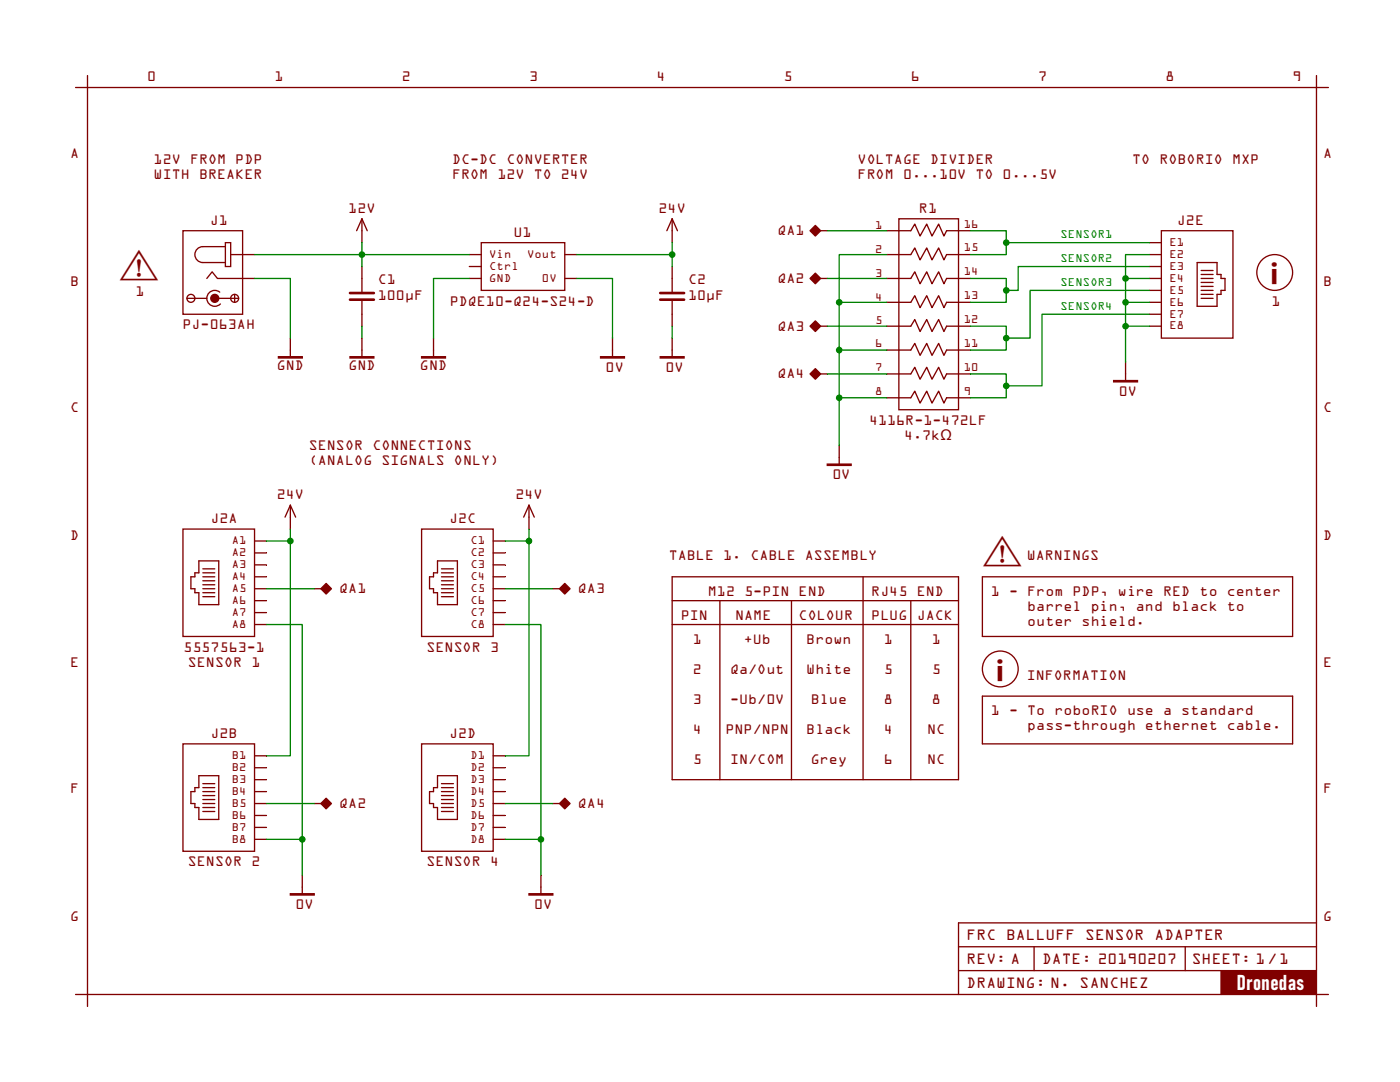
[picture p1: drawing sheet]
<svg xmlns="http://www.w3.org/2000/svg" width="279mm" height="216mm" viewBox="0 0 279 216" stroke-linecap="round" stroke-linejoin="round" font-family="sans-serif">
<path d="M191.3 188.9h71.4M191.3 184.1h71.4M206.4 188.9v4.8M236.5 188.9v4.8" fill="none" stroke="#800000" stroke-width=".26"/>
<path d="M243.7 193.7h19.1v4.8h-19.1z" fill="#800000"/>
<path d="M72.2 55.6v2.6M72.2 60.1v2.6M191.3 193.7h71.4M191.3 184.1v14.3M243.7 193.7v4.7" fill="none" stroke="#800000" stroke-width=".26"/>
<path d="M69.8 58.5h4.8M69.8 59.8h4.8" fill="none" stroke="#800000" stroke-width=".53"/>
<path d="M72.2 62.7v2.4" fill="none" stroke="#800000" stroke-width=".26"/>
<path d="M72.2 53.2v2.4M134.1 55.6v2.6M134.1 60.1v2.6" fill="none" stroke="#800000" stroke-width=".26"/>
<path d="M131.8 58.5h4.7M131.8 59.8h4.7" fill="none" stroke="#800000" stroke-width=".53"/>
<path d="M134.1 62.7v2.4" fill="none" stroke="#800000" stroke-width=".26"/>
<path d="M96 48.4h16.7v9.5h-16.7zM134.1 53.2v2.4" fill="none" stroke="#800000" stroke-width=".26"/>
<path d="M93.7 55.6h2.3" fill="none" stroke="#800000" stroke-width=".26"/>
<path d="M93.7 50.8h2.3" fill="none" stroke="#800000" stroke-width=".26"/>
<path d="M112.7 50.8h2.4" fill="none" stroke="#800000" stroke-width=".26"/>
<path d="M112.7 55.6h2.4" fill="none" stroke="#800000" stroke-width=".26"/>
<path d="M93.7 53.2h2.3M72.2 69.8v1.4" fill="none" stroke="#800000" stroke-width=".26"/>
<path d="M69.8 71.2h4.8v.2h-4.8z" fill-rule="evenodd" fill="#800000" stroke="#800000" stroke-width=".26"/>
<path d="M72.2 67.5v2.3M86.5 69.8v1.4" fill="none" stroke="#800000" stroke-width=".26"/>
<path d="M84.1 71.2h4.8v.2h-4.8z" fill-rule="evenodd" fill="#800000" stroke="#800000" stroke-width=".26"/>
<path d="M57.9 69.8v1.4M86.5 67.5v2.3" fill="none" stroke="#800000" stroke-width=".26"/>
<path d="M93.7 55.6h-7.2v11.9M72.2 65.1v2.4" fill="none" stroke="#008000" stroke-width=".26"/>
<path d="M55.6 71.2h4.7v.2h-4.7z" fill-rule="evenodd" fill="#800000" stroke="#800000" stroke-width=".26"/>
<path d="M72.2 43.7l-1 2.3M72.2 43.7l1.1 2.3M72.2 43.7v2.3M57.9 67.5v2.3" fill="none" stroke="#800000" stroke-width=".26"/>
<circle cx="72.2" cy="50.8" r=".53" fill="#008000" stroke="#008000" stroke-width=".26"/>
<path d="M93.7 50.8h-21.5v2.4" fill="none" stroke="#008000" stroke-width=".26"/>
<path d="M72.2 46v2.4M134.1 43.7l-1 2.3M134.1 43.7l1.1 2.3M134.1 43.7v2.3" fill="none" stroke="#800000" stroke-width=".26"/>
<path d="M72.2 48.4v2.4" fill="none" stroke="#008000" stroke-width=".26"/>
<path d="M134.1 46v2.4M122.2 69.8v1.4" fill="none" stroke="#800000" stroke-width=".26"/>
<path d="M119.9 71.2h4.7v.2h-4.7z" fill-rule="evenodd" fill="#800000" stroke="#800000" stroke-width=".26"/>
<path d="M122.2 67.5v2.3M134.1 69.8v1.4" fill="none" stroke="#800000" stroke-width=".26"/>
<path d="M115.1 55.6h7.1v11.9" fill="none" stroke="#008000" stroke-width=".26"/>
<path d="M131.8 71.2h4.7v.2h-4.7z" fill-rule="evenodd" fill="#800000" stroke="#800000" stroke-width=".26"/>
<path d="M134.1 67.5v2.3M36.5 105.6h14.3v21.4h-14.3zM39.7 111.9h4v8.7h-4v-2.3h-.8v-.8h-.8v-2.4h.8v-.8h.8zM40.5 117.5h2.4M40.5 118.3h2.4M40.5 114.3h2.4M40.5 115.9h2.4M40.5 115.1h2.4M40.5 113.5h2.4M40.5 116.7h2.4M40.5 119.1h2.4" fill="none" stroke="#800000" stroke-width=".26"/>
<path d="M115.1 50.8h19M134.1 48.4v4.8M134.1 65.1v2.4" fill="none" stroke="#008000" stroke-width=".26"/>
<circle cx="134.1" cy="50.8" r=".53" fill="#008000" stroke="#008000" stroke-width=".26"/>
<path d="M50.8 107.9h2.4" fill="none" stroke="#800000" stroke-width=".26"/>
<path d="M50.8 110.3h2.4" fill="none" stroke="#800000" stroke-width=".26"/>
<path d="M50.8 112.7h2.4" fill="none" stroke="#800000" stroke-width=".26"/>
<path d="M50.8 115.1h2.4" fill="none" stroke="#800000" stroke-width=".26"/>
<path d="M50.8 117.5h2.4" fill="none" stroke="#800000" stroke-width=".26"/>
<path d="M50.8 119.9h2.4" fill="none" stroke="#800000" stroke-width=".26"/>
<path d="M50.8 122.2h2.4" fill="none" stroke="#800000" stroke-width=".26"/>
<path d="M50.8 124.6h2.4M36.5 148.4h14.3v21.5h-14.3zM39.7 154.8h4v8.7h-4v-2.4h-.8v-.8h-.8v-2.3h.8v-.8h.8zM40.5 157.2h2.4M40.5 158.7h2.4M40.5 158h2.4M40.5 156.4h2.4M40.5 159.5h2.4M40.5 160.3h2.4M40.5 161.1h2.4M40.5 161.9h2.4" fill="none" stroke="#800000" stroke-width=".26"/>
<path d="M50.8 150.8h2.4" fill="none" stroke="#800000" stroke-width=".26"/>
<path d="M50.8 153.2h2.4" fill="none" stroke="#800000" stroke-width=".26"/>
<path d="M50.8 155.6h2.4" fill="none" stroke="#800000" stroke-width=".26"/>
<path d="M50.8 158h2.4" fill="none" stroke="#800000" stroke-width=".26"/>
<path d="M50.8 160.3h2.4" fill="none" stroke="#800000" stroke-width=".26"/>
<path d="M50.8 162.7h2.4" fill="none" stroke="#800000" stroke-width=".26"/>
<path d="M50.8 165.1h2.4" fill="none" stroke="#800000" stroke-width=".26"/>
<g fill="none" stroke="#800000" stroke-width=".26">
<path d="M36.5 46h11.9v16.7h-11.9zM37.3 59.5h4M41.3 55.6l1-1.4 1.1 1.4h5M43.7 59.5h3.9M43.9 58.3a1.59 1.59 0 0 0-2.2 .2 1.59 1.59 0 0 0 .1 2.2 1.59 1.59 0 0 0 2.2 0M45 48.4h1v4.8h-1zM45 49.2h-4.5a1.59 1.59 0 0 0-1.6 1.6 1.59 1.59 0 0 0 1.6 1.6h4.5M46 50.8h2.4M46.8 58.7v1.6M50.8 167.5h2.4"/>
<circle cx="38.1" cy="59.5" r=".79"/>
<circle cx="46.8" cy="59.5" r=".79"/>
</g>
<circle cx="42.9" cy="59.5" r=".79" fill="#800000" stroke="#800000" stroke-width=".26"/>
<path d="M48.4 50.8h2.4" fill="none" stroke="#800000" stroke-width=".26"/>
<g fill="none" stroke="#800000" stroke-width=".26">
<path d="M17.5 17.5h245.2v180.9h-245.2zM17.5 15.1v2.4h-2.4M262.7 15.1v2.4h2.4M48.4 55.6h2.4M179.4 43.7h11.9v38.1h-11.9zM179.4 46h2.4l.8-1.3 1 2.4 1.3-2.4 1.1 2.4 1.3-2.4 1.1 2.4 .5-1.1h2.4M179.4 50.8h2.4l.8-1.3 1 2.4 1.3-2.4 1.1 2.4 1.3-2.4 1.1 2.4 .5-1.1h2.4M179.4 55.6h2.4l.8-1.4 1 2.4 1.3-2.4 1.1 2.4 1.3-2.4 1.1 2.4 .5-1h2.4M179.4 60.3h2.4l.8-1.3 1 2.4 1.3-2.4 1.1 2.4 1.3-2.4 1.1 2.4 .5-1.1h2.4M179.4 65.1h2.4l.8-1.3 1 2.3 1.3-2.3 1.1 2.3 1.3-2.3 1.1 2.3 .5-1h2.4M179.4 69.8h2.4l.8-1.3 1 2.4 1.3-2.4 1.1 2.4 1.3-2.4 1.1 2.4 .5-1.1h2.4M179.4 74.6h2.4l.8-1.3 1 2.4 1.3-2.4 1.1 2.4 1.3-2.4 1.1 2.4 .5-1.1h2.4"/>
<path d="M179.4 79.4h2.4l.8-1.3 1 2.3 1.3-2.3 1.1 2.3 1.3-2.3 1.1 2.3 .5-1h2.4M15.1 198.4h2.4v2.4M262.7 198.4v2.4M262.7 198.4h2.4"/>
</g>
<path d="M50.8 55.6h7.1v11.9" fill="none" stroke="#008000" stroke-width=".26"/>
<path d="M177 46h2.4" fill="none" stroke="#800000" stroke-width=".26"/>
<path d="M177 50.8h2.4" fill="none" stroke="#800000" stroke-width=".26"/>
<path d="M177 55.6h2.4" fill="none" stroke="#800000" stroke-width=".26"/>
<path d="M177 60.3h2.4" fill="none" stroke="#800000" stroke-width=".26"/>
<path d="M177 65.1h2.4" fill="none" stroke="#800000" stroke-width=".26"/>
<path d="M177 69.8h2.4" fill="none" stroke="#800000" stroke-width=".26"/>
<path d="M177 74.6h2.4" fill="none" stroke="#800000" stroke-width=".26"/>
<path d="M177 79.4h2.4" fill="none" stroke="#800000" stroke-width=".26"/>
<path d="M191.3 79.4h2.4" fill="none" stroke="#800000" stroke-width=".26"/>
<path d="M191.3 74.6h2.4" fill="none" stroke="#800000" stroke-width=".26"/>
<path d="M191.3 69.8h2.4" fill="none" stroke="#800000" stroke-width=".26"/>
<path d="M191.3 65.1h2.4" fill="none" stroke="#800000" stroke-width=".26"/>
<path d="M191.3 60.3h2.4" fill="none" stroke="#800000" stroke-width=".26"/>
<path d="M191.3 55.6h2.4" fill="none" stroke="#800000" stroke-width=".26"/>
<path d="M191.3 50.8h2.4" fill="none" stroke="#800000" stroke-width=".26"/>
<path d="M191.3 46h2.4M167.5 91.3v1.3" fill="none" stroke="#800000" stroke-width=".26"/>
<path d="M165.1 92.6h4.8v.3h-4.8z" fill-rule="evenodd" fill="#800000" stroke="#800000" stroke-width=".26"/>
<path d="M167.5 88.9v2.4M84.1 105.6h14.3v21.4h-14.3zM87.3 111.9h4v8.7h-4v-2.3h-.8v-.8h-.8v-2.4h.8v-.8h.8zM88.1 117.5h2.4M88.1 118.3h2.4M88.1 114.3h2.4M88.1 115.9h2.4M88.1 115.1h2.4M88.1 113.5h2.4M88.1 116.7h2.4M88.1 119.1h2.4" fill="none" stroke="#800000" stroke-width=".26"/>
<g fill="#008000" stroke="#008000" stroke-width=".26">
<circle cx="167.5" cy="60.3" r=".53"/>
<circle cx="167.5" cy="69.9" r=".53"/>
<circle cx="167.5" cy="79.4" r=".53"/>
</g>
<path d="M177 50.8h-9.5v9.5M167.5 60.3h9.5M167.5 60.3v28.6M167.5 69.8h9.5M167.5 79.4h9.5" fill="none" stroke="#008000" stroke-width=".26"/>
<path d="M98.4 107.9h2.4" fill="none" stroke="#800000" stroke-width=".26"/>
<path d="M98.4 110.3h2.4" fill="none" stroke="#800000" stroke-width=".26"/>
<path d="M98.4 112.7h2.4" fill="none" stroke="#800000" stroke-width=".26"/>
<path d="M98.4 115.1h2.4" fill="none" stroke="#800000" stroke-width=".26"/>
<path d="M98.4 117.5h2.4" fill="none" stroke="#800000" stroke-width=".26"/>
<path d="M98.4 119.9h2.4" fill="none" stroke="#800000" stroke-width=".26"/>
<path d="M98.4 122.2h2.4" fill="none" stroke="#800000" stroke-width=".26"/>
<path d="M98.4 124.6h2.4M84.1 148.4h14.3v21.5h-14.3zM87.3 154.8h4v8.7h-4v-2.4h-.8v-.8h-.8v-2.3h.8v-.8h.8zM88.1 157.2h2.4M88.1 158.7h2.4M88.1 158h2.4M88.1 156.4h2.4M88.1 159.5h2.4M88.1 160.3h2.4M88.1 161.1h2.4M88.1 161.9h2.4" fill="none" stroke="#800000" stroke-width=".26"/>
<path d="M98.4 150.8h2.4" fill="none" stroke="#800000" stroke-width=".26"/>
<path d="M98.4 153.2h2.4" fill="none" stroke="#800000" stroke-width=".26"/>
<path d="M98.4 155.6h2.4" fill="none" stroke="#800000" stroke-width=".26"/>
<path d="M98.4 158h2.4" fill="none" stroke="#800000" stroke-width=".26"/>
<path d="M98.4 160.3h2.4" fill="none" stroke="#800000" stroke-width=".26"/>
<path d="M98.4 162.7h2.4" fill="none" stroke="#800000" stroke-width=".26"/>
<path d="M98.4 165.1h2.4" fill="none" stroke="#800000" stroke-width=".26"/>
<path d="M231.8 46h14.3v21.5h-14.3zM238.9 52.4h4v2.4h.8v.8h.8v2.3h-.8v.8h-.8v2.4h-4zM239.7 57.9h2.4M239.7 58.7h2.4M239.7 54.8h2.4M239.7 56.4h2.4M239.7 55.6h2.4M239.7 54h2.4M239.7 57.1h2.4M239.7 59.5h2.4M98.4 167.5h2.4" fill="none" stroke="#800000" stroke-width=".26"/>
<path d="M229.4 48.4h2.4" fill="none" stroke="#800000" stroke-width=".26"/>
<path d="M229.4 50.8h2.4" fill="none" stroke="#800000" stroke-width=".26"/>
<path d="M229.4 53.2h2.4" fill="none" stroke="#800000" stroke-width=".26"/>
<path d="M229.4 55.6h2.4" fill="none" stroke="#800000" stroke-width=".26"/>
<path d="M229.4 57.9h2.4" fill="none" stroke="#800000" stroke-width=".26"/>
<path d="M229.4 60.3h2.4" fill="none" stroke="#800000" stroke-width=".26"/>
<path d="M229.4 62.7h2.4" fill="none" stroke="#800000" stroke-width=".26"/>
<path d="M224.6 74.6v1.3M229.4 65.1h2.4" fill="none" stroke="#800000" stroke-width=".26"/>
<g fill="#008000" stroke="#008000" stroke-width=".26">
<circle cx="200.8" cy="48.4" r=".53"/>
<circle cx="200.8" cy="77" r=".53"/>
<circle cx="200.8" cy="67.5" r=".53"/>
<circle cx="200.8" cy="57.9" r=".53"/>
</g>
<path d="M193.7 46h7.1v2.4M193.7 55.6h7.1v2.3M200.8 48.4v2.4h-7.1M200.8 57.9v2.4h-7.1M200.8 48.4h28.6M229.4 57.9h-23.8v9.6h-4.8M229.4 53.2h-26.2v4.7h-2.4M193.7 74.6h7.1v2.4M193.7 65.1h7.1v2.4M200.8 77v2.4h-7.1M200.8 67.5v2.3h-7.1M229.4 62.7h-21.4v14.3h-7.2" fill="none" stroke="#008000" stroke-width=".26"/>
<path d="M222.2 75.9h4.8v.3h-4.8z" fill-rule="evenodd" fill="#800000" stroke="#800000" stroke-width=".26"/>
<path d="M224.6 72.2v2.4M57.9 100.8l-1 2.4M57.9 100.8l1.1 2.4M57.9 100.8v2.4" fill="none" stroke="#800000" stroke-width=".26"/>
<g fill="#008000" stroke="#008000" stroke-width=".26">
<circle cx="224.6" cy="55.6" r=".53"/>
<circle cx="224.6" cy="60.3" r=".53"/>
<circle cx="224.6" cy="65.1" r=".53"/>
</g>
<path d="M50.8 50.8h21.4M224.6 55.6h4.8M224.6 55.6v16.6M229.4 50.8h-4.8v4.8M224.6 60.3h4.8M224.6 65.1h4.8" fill="none" stroke="#008000" stroke-width=".26"/>
<path d="M57.9 103.2v2.4M105.6 100.8l-1.1 2.4M105.6 100.8l1 2.4M105.6 100.8v2.4" fill="none" stroke="#800000" stroke-width=".26"/>
<circle cx="57.9" cy="107.9" r=".53" fill="#008000" stroke="#008000" stroke-width=".26"/>
<path d="M53.2 107.9h4.7M57.9 107.9v42.9h-4.7M57.9 105.6v2.3" fill="none" stroke="#008000" stroke-width=".26"/>
<path d="M105.6 103.2v2.4M60.3 177v1.3" fill="none" stroke="#800000" stroke-width=".26"/>
<circle cx="105.6" cy="107.9" r=".53" fill="#008000" stroke="#008000" stroke-width=".26"/>
<path d="M100.8 107.9h4.8M105.6 107.9v42.9h-4.8M105.6 105.6v2.3" fill="none" stroke="#008000" stroke-width=".26"/>
<path d="M57.9 178.3h4.8v.3h-4.8z" fill-rule="evenodd" fill="#800000" stroke="#800000" stroke-width=".26"/>
<path d="M60.3 174.6v2.4M107.9 177v1.3" fill="none" stroke="#800000" stroke-width=".26"/>
<circle cx="60.3" cy="167.5" r=".53" fill="#008000" stroke="#008000" stroke-width=".26"/>
<path d="M53.2 124.6h7.1v42.9M53.2 167.5h7.1M60.3 167.5v7.1" fill="none" stroke="#008000" stroke-width=".26"/>
<path d="M105.6 178.3h4.7v.3h-4.7z" fill-rule="evenodd" fill="#800000" stroke="#800000" stroke-width=".26"/>
<path d="M64.3 117.5l.8-.8 .8 .8-.8 .8zM107.9 174.6v2.4" fill="none" stroke="#800000" stroke-width=".26"/>
<circle cx="107.9" cy="167.5" r=".53" fill="#008000" stroke="#008000" stroke-width=".26"/>
<path d="M100.8 124.6h7.1v42.9M100.8 167.5h7.1M107.9 167.5v7.1" fill="none" stroke="#008000" stroke-width=".26"/>
<path d="M64 117.5l1.1-1.1 1 1.1-1 1z" fill-rule="evenodd" fill="#800000" stroke="#800000" stroke-width=".26"/>
<path d="M64.8 117.5l.3-.3 .3 .3-.3 .2z" fill="none" stroke="#800000" stroke-width=".2"/>
<path d="M161.9 46l.8-.8 .8 .8-.8 .8zM62.7 117.5h1.3" fill="none" stroke="#800000" stroke-width=".26"/>
<path d="M162.7 45l1.1 1-1.1 1.1-1-1.1z" fill-rule="evenodd" fill="#800000" stroke="#800000" stroke-width=".26"/>
<path d="M162.7 45.8l.3 .2-.3 .3-.2-.3z" fill="none" stroke="#800000" stroke-width=".2"/>
<path d="M163.8 46h1.3M64.3 160.3l.8-.8 .8 .8-.8 .8z" fill="none" stroke="#800000" stroke-width=".26"/>
<path d="M165.1 46h11.9" fill="none" stroke="#008000" stroke-width=".26"/>
<path d="M64 160.3l1.1-1 1 1-1 1.1z" fill-rule="evenodd" fill="#800000" stroke="#800000" stroke-width=".26"/>
<path d="M65.1 160.1l.3 .2-.3 .3-.3-.3z" fill="none" stroke="#800000" stroke-width=".2"/>
<path d="M111.9 117.5l.8-.8 .8 .8-.8 .8zM62.7 160.3h1.3" fill="none" stroke="#800000" stroke-width=".26"/>
<path d="M111.7 117.5l1-1.1 1.1 1.1-1.1 1z" fill-rule="evenodd" fill="#800000" stroke="#800000" stroke-width=".26"/>
<path d="M112.4 117.5l.3-.3 .3 .3-.3 .2z" fill="none" stroke="#800000" stroke-width=".2"/>
<path d="M110.3 117.5h1.4M112.7 159.5l.8 .8-.8 .8-.8-.8z" fill="none" stroke="#800000" stroke-width=".26"/>
<path d="M111.7 160.3l1-1 1.1 1-1.1 1.1z" fill-rule="evenodd" fill="#800000" stroke="#800000" stroke-width=".26"/>
<path d="M112.4 160.3l.3-.2 .3 .2-.3 .3z" fill="none" stroke="#800000" stroke-width=".2"/>
<path d="M162.7 54.8l.8 .8-.8 .8-.8-.8zM110.3 160.3h1.4" fill="none" stroke="#800000" stroke-width=".26"/>
<path d="M161.7 55.6l1-1.1 1.1 1.1-1.1 1z" fill-rule="evenodd" fill="#800000" stroke="#800000" stroke-width=".26"/>
<path d="M162.5 55.6l.2-.3 .3 .3-.3 .2z" fill="none" stroke="#800000" stroke-width=".2"/>
<path d="M163.8 55.6h1.3M161.9 65.1l.8-.8 .8 .8-.8 .8z" fill="none" stroke="#800000" stroke-width=".26"/>
<path d="M165.1 55.6h11.9" fill="none" stroke="#008000" stroke-width=".26"/>
<path d="M162.7 64l1.1 1.1-1.1 1-1-1z" fill-rule="evenodd" fill="#800000" stroke="#800000" stroke-width=".26"/>
<path d="M162.7 64.8l.3 .3-.3 .3-.2-.3z" fill="none" stroke="#800000" stroke-width=".2"/>
<path d="M161.9 74.6l.8-.8 .8 .8-.8 .8zM163.8 65.1h1.3" fill="none" stroke="#800000" stroke-width=".26"/>
<path d="M165.1 65.1h11.9" fill="none" stroke="#008000" stroke-width=".26"/>
<path d="M162.7 73.6l1.1 1-1.1 1.1-1-1.1z" fill-rule="evenodd" fill="#800000" stroke="#800000" stroke-width=".26"/>
<path d="M162.7 74.3l.3 .3-.3 .3-.2-.3z" fill="none" stroke="#800000" stroke-width=".2"/>
<g fill="none" stroke="#800000" stroke-width=".26">
<path d="M163.8 74.6h1.3M134.1 115.1h57.2v40.5h-57.2zM134.1 119.9h57.2M143.7 119.9v35.7M158 119.9v35.7M172.2 115.1v40.5M181.8 119.9v35.7M196.1 115.1h61.9v11.9h-61.9zM134.1 124.6h57.2M196.1 138.9h61.9v9.5h-61.9z"/>
<circle cx="254.4" cy="54.4" r="3.6"/>
<circle cx="199.6" cy="133.5" r="3.6"/>
</g>
<path d="M165.1 74.6h11.9M53.2 117.5h9.5M100.8 117.5h9.5M53.2 160.3h9.5M100.8 160.3h9.5" fill="none" stroke="#008000" stroke-width=".26"/>
<g font-size="8.5" fill="#800000">
<text x="23.5" y="56.5">⚠</text>
<text x="250.8" y="57.5">ℹ</text>
<text x="195.8" y="113.6">⚠</text>
<text x="196" y="136.7">ℹ</text>
</g>
<text font-size="4.2" fill="#fff" x="246.8" y="197.5">Dronedas</text>
<g font-size="3.2" fill="#800000">
<text x="192.9" y="187.7">FRC BALLUFF SENSOR ADAPTER</text>
<text x="192.9" y="192.4">REV: A</text>
<text x="192.9" y="197.2">DRAWING: N. SANCHEZ</text>
<text x="208" y="192.4">DATE: 20190207</text>
<text x="237.9" y="192.4">SHEET: 1/1</text>
</g>
<g font-size="2.9" fill="#800000">
<text x="29.4" y="16.3">0</text>
<text x="54.8" y="16.3">1</text>
<text x="80.2" y="16.3">2</text>
<text x="105.6" y="16.3">3</text>
<text x="131" y="16.3">4</text>
<text x="156.4" y="16.3">5</text>
<text x="181.8" y="16.3">6</text>
<text x="207.2" y="16.3">7</text>
<text x="232.6" y="16.3">8</text>
<text x="258" y="16.3">9</text>
<text x="14" y="31.6">A</text>
<text x="30.6" y="32.6">12V FROM PDP</text>
<text x="30.6" y="35.7">WITH BREAKER</text>
<text x="90.2" y="32.6">DC-DC CONVERTER</text>
<text x="90.2" y="35.7">FROM 12V TO 24V</text>
<text x="171.2" y="32.6">VOLTAGE DIVIDER</text>
<text x="171.2" y="35.7">FROM 0...10V TO 0...5V</text>
<text x="226" y="32.6">TO ROBORIO MXP</text>
<text x="264.1" y="31.6">A</text>
<text x="41.9" y="44.8">J1</text>
<text x="69.5" y="42.5">12V</text>
<text x="102.4" y="47.2">U1</text>
<text x="131.4" y="42.5">24V</text>
<text x="155.2" y="46.9">QA1</text>
<text x="183.4" y="42.5">R1</text>
<text x="234.9" y="44.8">J2E</text>
<text x="14" y="57">B</text>
<text x="27" y="59.1">1</text>
<text x="75.4" y="56.7">C1</text>
<text x="75.4" y="59.9">100µF</text>
<text x="137.3" y="56.7">C2</text>
<text x="137.3" y="59.9">10µF</text>
<text x="155.2" y="56.5">QA2</text>
<text x="264.1" y="57">B</text>
<text x="36.4" y="65.7">PJ-063AH</text>
<text x="89.7" y="61">PDQE10-Q24-S24-D</text>
<text x="155.2" y="66">QA3</text>
<text x="253.7" y="61">1</text>
<text x="55.2" y="73.9">GND</text>
<text x="69.6" y="73.9">GND</text>
<text x="83.8" y="73.9">GND</text>
<text x="120.9" y="74.2">0V</text>
<text x="132.8" y="74.2">0V</text>
<text x="155.2" y="75.5">QA4</text>
<text x="14" y="82.1">C</text>
<text x="223.3" y="79">0V</text>
<text x="264.1" y="82.1">C</text>
<text x="61.6" y="89.8">SENSOR CONNECTIONS</text>
<text x="173.4" y="84.8">4116R-1-472LF</text>
<text x="180.4" y="87.8">4.7kΩ</text>
<text x="61.6" y="92.8">(ANALOG SIGNALS ONLY)</text>
<text x="166.1" y="95.6">0V</text>
<text x="55.2" y="99.6">24V</text>
<text x="102.9" y="99.6">24V</text>
<text x="14" y="107.8">D</text>
<text x="42" y="104.4">J2A</text>
<text x="89.6" y="104.4">J2C</text>
<text x="264.1" y="107.8">D</text>
<text x="133.5" y="111.8">TABLE 1. CABLE ASSEMBLY</text>
<text x="204.9" y="111.8">WARNINGS</text>
<text x="67.7" y="118.4">QA1</text>
<text x="115.3" y="118.4">QA3</text>
<text x="141.3" y="118.9">M12 5-PIN END</text>
<text x="173.9" y="118.9">RJ45 END</text>
<text x="197.7" y="118.9">1 - From PDP, wire RED to center</text>
<text x="135.8" y="123.7">PIN</text>
<text x="146.7" y="123.7">NAME</text>
<text x="159.4" y="123.7">COLOUR</text>
<text x="173.9" y="123.7">PLUG JACK</text>
<text x="205" y="121.9">barrel pin, and black to</text>
<text x="205" y="124.9">outer shield.</text>
<text x="36.6" y="130">5557563-1</text>
<text x="85.1" y="130">SENSOR 3</text>
<text x="138.3" y="128.4">1</text>
<text x="148.4" y="128.4">+Ub</text>
<text x="160.9" y="128.4">Brown</text>
<text x="176.4" y="128.4">1</text>
<text x="186" y="128.4">1</text>
<text x="14" y="133.2">E</text>
<text x="37.5" y="133.1">SENSOR 1</text>
<text x="138.3" y="134.5">2</text>
<text x="145.7" y="134.5">Qa/Out</text>
<text x="160.9" y="134.5">White</text>
<text x="176.4" y="134.5">5</text>
<text x="186" y="134.5">5</text>
<text x="204.9" y="135.6">INFORMATION</text>
<text x="264.1" y="133.2">E</text>
<text x="138.3" y="140.5">3</text>
<text x="145.7" y="140.5">-Ub/0V</text>
<text x="161.8" y="140.5">Blue</text>
<text x="176.4" y="140.5">8</text>
<text x="186" y="140.5">8</text>
<text x="197.7" y="142.7">1 - To roboRIO use a standard</text>
<text x="42" y="147.2">J2B</text>
<text x="89.6" y="147.2">J2D</text>
<text x="138.3" y="146.5">4</text>
<text x="144.8" y="146.5">PNP/NPN</text>
<text x="160.9" y="146.5">Black</text>
<text x="176.4" y="146.5">4</text>
<text x="185" y="146.5">NC</text>
<text x="205" y="145.8">pass-through ethernet cable.</text>
<text x="138.3" y="152.5">5</text>
<text x="145.7" y="152.5">IN/COM</text>
<text x="161.8" y="152.5">Grey</text>
<text x="176.4" y="152.5">6</text>
<text x="185" y="152.5">NC</text>
<text x="14" y="158.3">F</text>
<text x="67.7" y="161.2">QA2</text>
<text x="115.3" y="161.2">QA4</text>
<text x="264.1" y="158.3">F</text>
<text x="37.5" y="172.9">SENSOR 2</text>
<text x="85.1" y="172.9">SENSOR 4</text>
<text x="14" y="183.7">G</text>
<text x="59" y="181.4">0V</text>
<text x="106.6" y="181.4">0V</text>
<text x="264.1" y="183.7">G</text>
</g>
<g font-size="2.4" fill="#800000">
<text x="174.6" y="45.7">1</text>
<text x="192.4" y="45.4">16</text>
<text x="97.6" y="51.4">Vin</text>
<text x="97.6" y="53.8">Ctrl</text>
<text x="105.2" y="51.4">Vout</text>
<text x="174.6" y="50.5">2</text>
<text x="192.4" y="50.2">15</text>
<text x="233.4" y="49.1">E1</text>
<text x="233.4" y="51.4">E2</text>
<text x="233.4" y="53.8">E3</text>
<text x="97.6" y="56.2">GND</text>
<text x="108.2" y="56.2">0V</text>
<text x="174.6" y="55.2">3</text>
<text x="174.6" y="60">4</text>
<text x="192.4" y="59.7">13</text>
<text x="192.4" y="54.9">14</text>
<text x="233.4" y="56.2">E4</text>
<text x="233.4" y="58.6">E5</text>
<text x="174.6" y="64.7">5</text>
<text x="192.4" y="64.5">12</text>
<text x="233.4" y="61">E6</text>
<text x="233.4" y="63.4">E7</text>
<text x="233.4" y="65.7">E8</text>
<text x="174.6" y="69.2">6</text>
<text x="192.4" y="69.2">11</text>
<text x="174.6" y="74">7</text>
<text x="192.4" y="74">10</text>
<text x="174.6" y="78.7">8</text>
<text x="192.4" y="78.7">9</text>
<text x="46.3" y="108.6">A1</text>
<text x="46.3" y="111">A2</text>
<text x="46.3" y="113.4">A3</text>
<text x="93.9" y="108.6">C1</text>
<text x="93.9" y="111">C2</text>
<text x="93.9" y="113.4">C3</text>
<text x="46.3" y="115.7">A4</text>
<text x="46.3" y="118.1">A5</text>
<text x="93.9" y="115.7">C4</text>
<text x="93.9" y="118.1">C5</text>
<text x="46.3" y="120.5">A6</text>
<text x="46.3" y="122.9">A7</text>
<text x="46.3" y="125.3">A8</text>
<text x="93.9" y="120.5">C6</text>
<text x="93.9" y="122.9">C7</text>
<text x="93.9" y="125.3">C8</text>
<text x="46.3" y="151.5">B1</text>
<text x="46.3" y="153.8">B2</text>
<text x="93.9" y="151.5">D1</text>
<text x="93.9" y="153.8">D2</text>
<text x="46.3" y="156.2">B3</text>
<text x="46.3" y="158.6">B4</text>
<text x="46.3" y="161">B5</text>
<text x="93.9" y="156.2">D3</text>
<text x="93.9" y="158.6">D4</text>
<text x="93.9" y="161">D5</text>
<text x="46.3" y="163.4">B6</text>
<text x="46.3" y="165.7">B7</text>
<text x="93.9" y="163.4">D6</text>
<text x="93.9" y="165.7">D7</text>
<text x="46.3" y="168.1">B8</text>
<text x="93.9" y="168.1">D8</text>
</g>
<g font-size="2.4" fill="#008000">
<text x="211.7" y="47.5">SENSOR1</text>
<text x="211.7" y="52.3">SENSOR2</text>
<text x="211.7" y="57.1">SENSOR3</text>
<text x="211.7" y="61.8">SENSOR4</text>
</g>
</svg>
